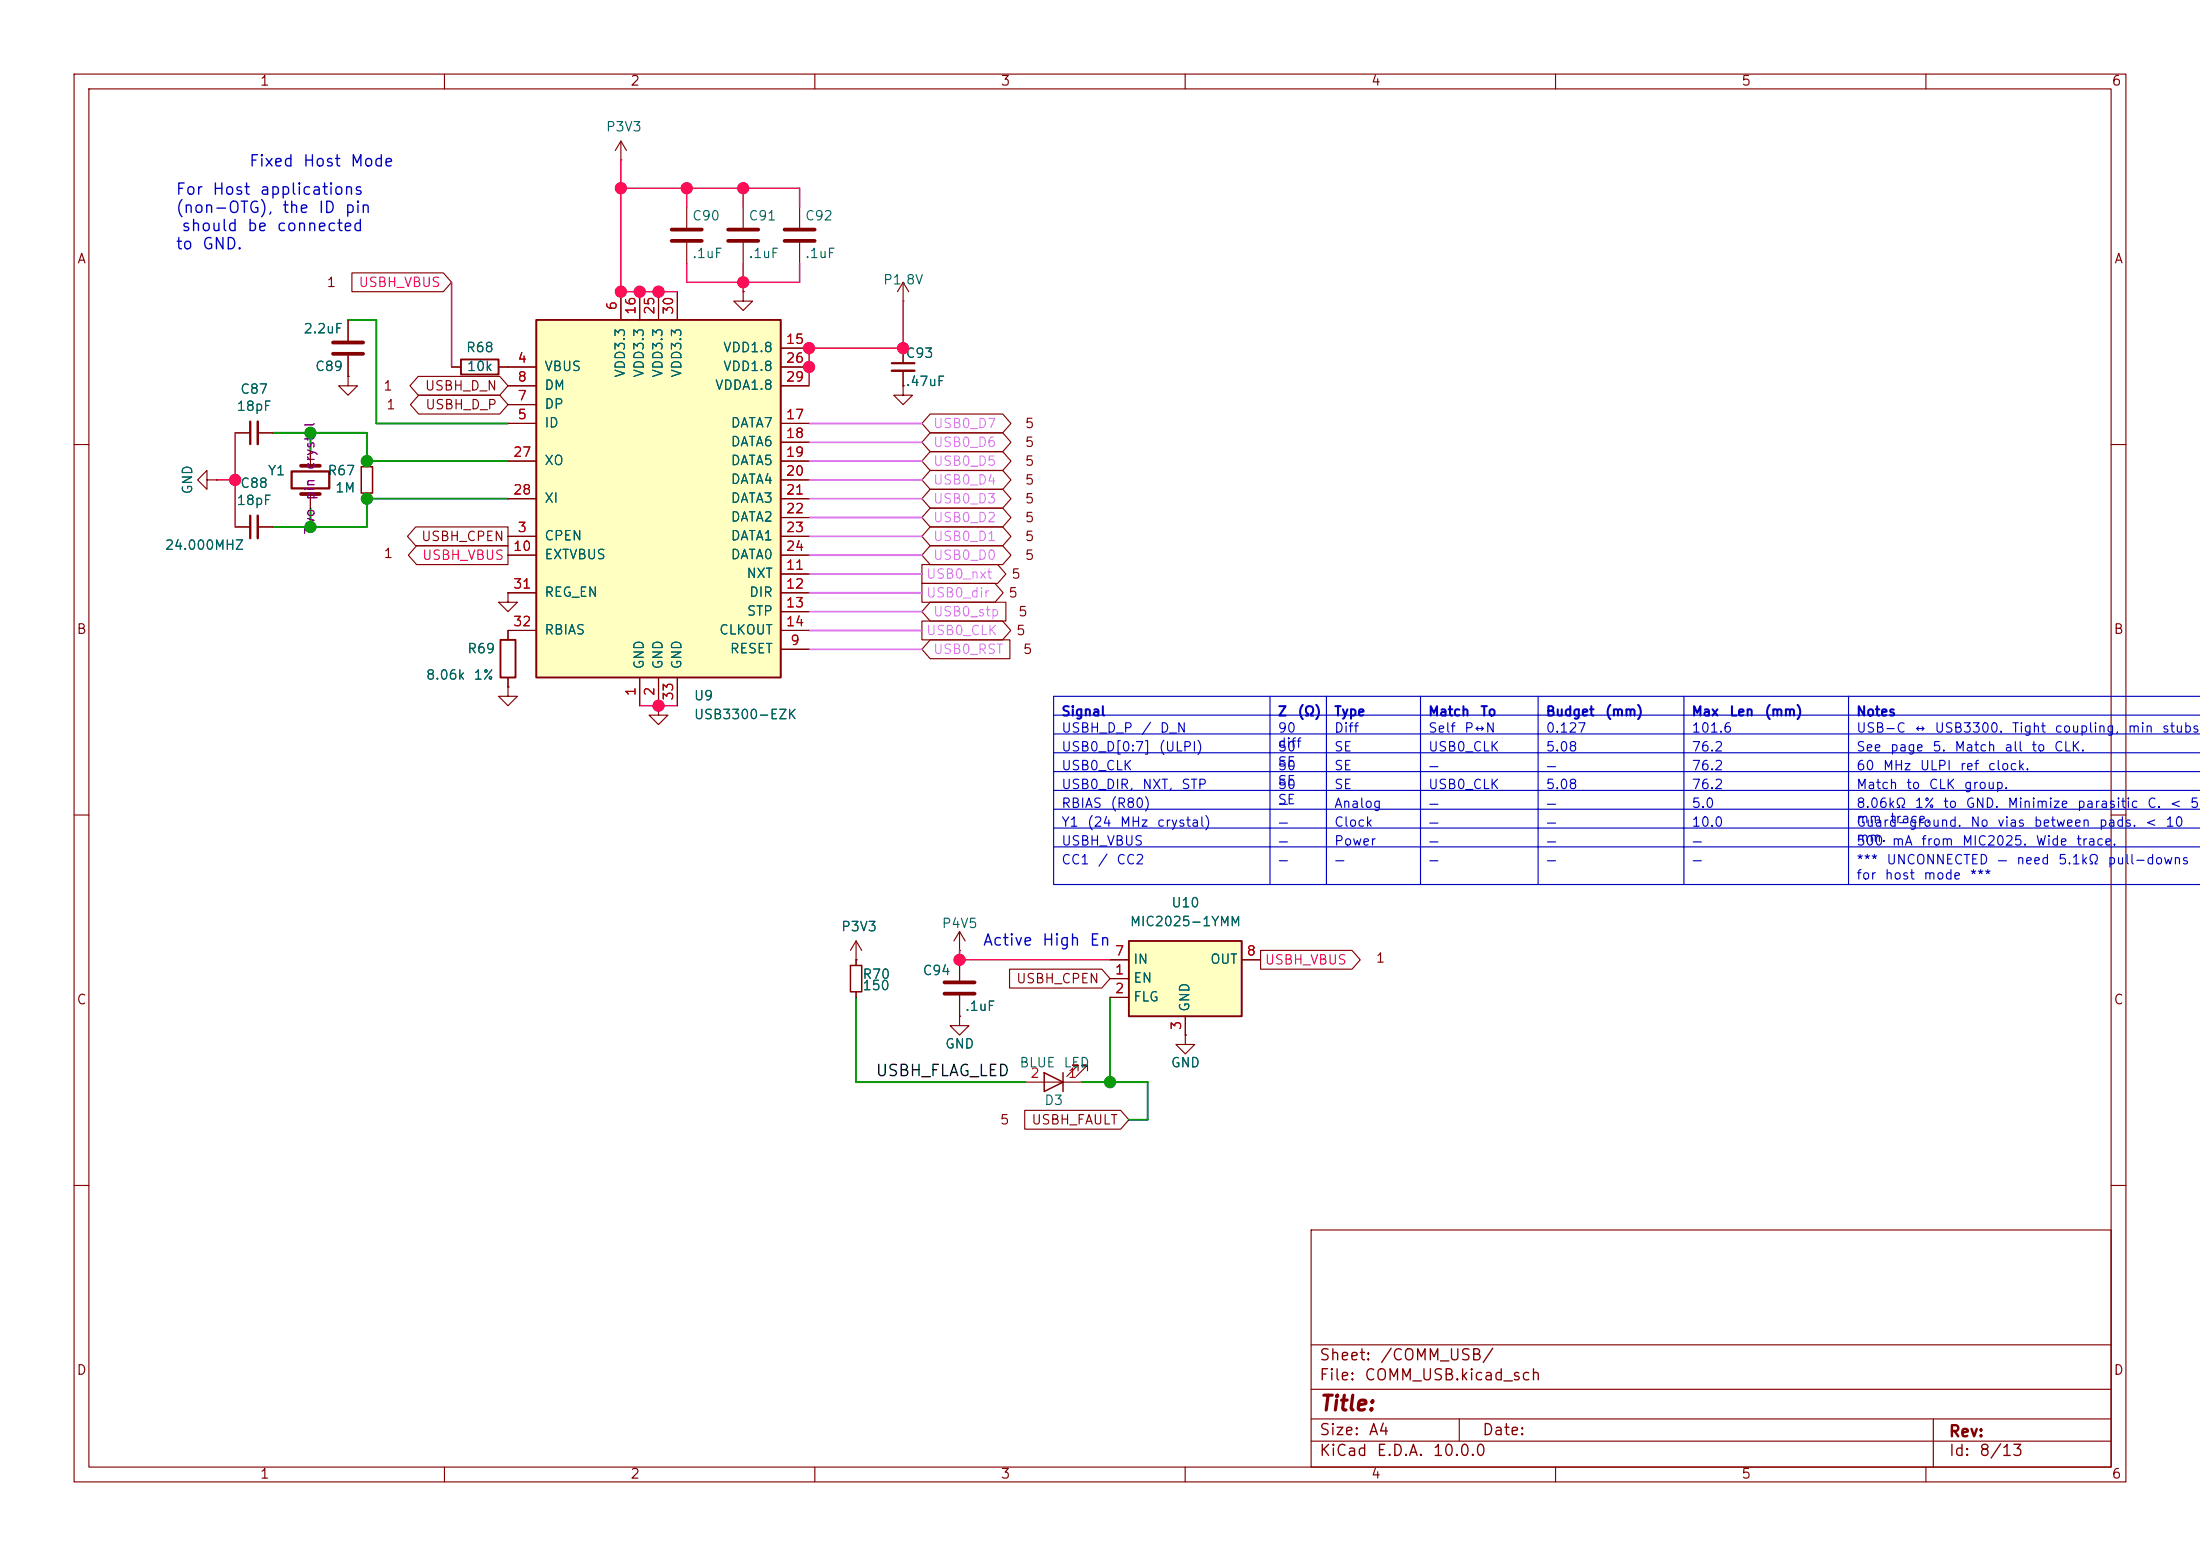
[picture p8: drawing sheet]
<svg xmlns="http://www.w3.org/2000/svg" width="297mm" height="210mm" viewBox="0 0 297 210" stroke-linecap="round" stroke-linejoin="round" font-family="sans-serif">
<g fill="none" stroke="#840000" stroke-width=".15">
<path d="M10 10h277v190h-277zM12 12h273v186h-273zM60 10v2M83.8 19.1l-.7 1.2M83.8 19.1l.8 1.2M83.8 19.1v2.5M110 10v2M160 10v2M210 10v2M260 10v2M83.8 21.6h.1M92.7 27.9v2.8"/>
<path d="M92.7 32.8v2.8M100.3 39.4v1.2h1.3l-1.3 1.3-1.2-1.3h1.2M100.3 39.4h.1M100.3 27.9v2.8M100.3 32.8v2.8M107.9 27.9v2.8M107.9 32.8v2.8M121.9 38.1v2.5M121.9 38.1l-.7 1.3M121.9 38.1l.8 1.3M31.7 58.4h2.1M34.8 58.4h2"/>
<path d="M47 43.2v2.8M47 48v2.8M61 49.5h1.2M67.3 49.5h1.3M121.9 52.1v1.2h1.3l-1.3 1.3-1.3-1.3h1.3M121.9 52.1h.1M121.9 40.6h.1M121.9 47v2M121.9 50v2.1M10 60h2M27.9 64.8v1.2l-1.2-1.2 1.2-1.3v1.3h1.3M29.2 64.8h.1"/>
<path d="M31.7 71.1h2.1M34.8 71.1h2M41.9 61v1.9M41.9 66.7v1.9M49.5 62.2v.8M49.5 66.5v.8M285 60h2M68.6 80v1.3h1.2l-1.2 1.3-1.3-1.3h1.3M68.6 80h.1M68.6 85.1v1.3M68.6 91.4v1.3M88.9 95.3v1.2h1.3l-1.3 1.3-1.3-1.3h1.3"/>
<path d="M88.9 95.3h.1M10 110h2M285 110h2M115.6 129.5h.1M115.6 127l-.8 1.3M115.6 127l.7 1.3M115.6 127v3.3M115.6 133.9v.7M129.5 128.3h.1M129.5 137.2v1.2h1.3l-1.3 1.3-1.2-1.3h1.2M129.5 137.2h.1M129.5 125.7l-.7 1.3"/>
<path d="M129.5 125.7l.8 1.3M129.5 125.7v2.6M129.5 129.5v2.8M129.5 134.4v2.8M138.4 146.1h7.6M145.5 144.5v-.7h-.7h.7l-1.5 1.5M146.8 144.5v-.7h-.8h.8l-1.5 1.5M10 160h2M177 166h108v32h-108zM285 160h2M60 198v2M110 198v2"/>
<path d="M160 198v2M177 194.5h108M177 191.5h108M177 187.5h108M177 181.5h108M197 191.5v3M210 198v2M260 198v2M261 191.5v6.5"/>
</g>
<path d="M90.7 31h4M90.7 32.5h4M98.3 31h4.1M98.3 32.5h4.1M105.9 31h4.1M105.9 32.5h4.1M45 47.8h4M45 46.2h4M40.6 62.9h2.6M40.6 66.7h2.6M127.5 132.6h4.1M127.5 134.1h4.1" fill="none" stroke="#840000" stroke-width=".51"/>
<path d="M62.2 48.5h5.1v2h-5.1zM67.6 86.4h2v5h-2z" fill="none" stroke="#840000" stroke-width=".25"/>
<path d="M33.8 56.9v3M120.4 49h3M33.8 69.6v3M39.4 63.6h5v2.3h-5z" fill="none" stroke="#840000" stroke-width=".3"/>
<path d="M34.8 56.9v3M120.4 50h3M34.8 69.6v3" fill="none" stroke="#840000" stroke-width=".33"/>
<path d="M48.8 63h1.5v3.5h-1.5zM114.8 130.3h1.5v3.6h-1.5zM141 144.8l2.5 1.3-2.5 1.2zM143.5 144.8v2.5" fill="none" stroke="#840000" stroke-width=".2"/>
<path d="M152.4 127h15.2v10.2h-15.2z" fill="#ffffc2"/>
<path d="M152.4 127h15.2v10.2h-15.2z" fill="none" stroke="#840000" stroke-width=".25"/>
<path d="M149.9 132.1h2.5M149.9 134.6h2.5M149.9 129.5h2.5M160 139.7v1.3h1.3l-1.3 1.2-1.3-1.2h1.3M160 139.7h.1M160 137.2v2.5M167.6 129.5h2.6" fill="none" stroke="#840000" stroke-width=".15"/>
<path d="M72.4 43.2h33v48.2h-33z" fill="#ffffc2"/>
<path d="M72.4 43.2h33v48.2h-33z" fill="none" stroke="#840000" stroke-width=".25"/>
<g fill="none" stroke="#840000" stroke-width=".15">
<path d="M47.5 36.8h12.3l1.2 1.3-1.2 1.3h-12.3zM83.8 39.4v3.8M86.4 39.4v3.8M88.9 39.4v3.8M91.4 39.4v3.8M100.3 39.4h.1M31.7 58.4h2.1M34.8 58.4h2M47 50.8v1.3h1.3l-1.3 1.2-1.3-1.2h1.3M47 50.8h.1M47 43.2v2.8M47 48v2.8"/>
<path d="M56.5 50.8h11l1.1 1.3-1.1 1.2h-11l-1.2-1.2zM56.5 53.3h11l1.1 1.3-1.1 1.3h-11l-1.1-1.3zM61 49.5h1.2M67.3 49.5h5.1M68.6 57.2h3.8M68.6 54.6h3.8M68.6 52.1h3.8M105.4 49.5h3.8M105.4 57.2h3.8M105.4 52.1h3.8M105.4 47h3.8M105.4 59.7h3.8"/>
<path d="M121.9 52.1h.1M121.9 47v2M121.9 50v2.1M125.6 55.9h9.8l1.1 1.3-1.1 1.2h-9.8l-1.1-1.2zM125.6 58.4h9.8l1.1 1.3-1.1 1.3h-9.8l-1.1-1.3zM29.2 64.8h.1M31.7 71.1h2.1M34.8 71.1h2M41.9 61v1.2M41.9 67.3v1.3M49.5 62.2v.8M49.5 66.5v.8"/>
<path d="M56.1 71.1h12.5v2.6h-12.5l-1.1-1.3zM56.2 73.7h12.4v2.5h-12.4l-1.1-1.3zM68.6 72.4h3.8M68.6 74.9h3.8M68.6 62.2h3.8M68.6 67.3h3.8M105.4 72.4h3.8M105.4 74.9h3.8M105.4 77.5h3.8M105.4 62.2h3.8M105.4 64.8h3.8M105.4 67.3h3.8"/>
<path d="M105.4 69.9h3.8M124.5 78.7h9.8l1.1 1.3-1.1 1.3h-9.8zM124.5 76.2h10.2l1.1 1.3-1.1 1.2h-10.2zM125.6 68.6h9.8l1.1 1.3-1.1 1.2h-9.8l-1.1-1.2zM125.6 66h9.8l1.1 1.3-1.1 1.3h-9.8l-1.1-1.3zM125.6 63.5h9.8l1.1 1.3-1.1 1.2h-9.8l-1.1-1.2zM125.6 71.1h9.8l1.1 1.3-1.1 1.3h-9.8l-1.1-1.3zM125.6 61h9.8l1.1 1.2-1.1 1.3h-9.8l-1.1-1.3zM125.6 73.7h9.8l1.1 1.2-1.1 1.3h-9.8l-1.1-1.3zM68.6 92.7v1.3h1.2l-1.2 1.3-1.3-1.3h1.3M68.6 92.7h.1M68.6 80h.1"/>
<path d="M68.6 80h3.8M68.6 91.4v1.3M72.4 85.1h-3.8v1.3M86.4 91.4v3.9M88.9 95.3h.1M88.9 91.4v3.9M91.4 91.4v3.9M105.4 87.6h3.8M105.4 80h3.8M105.4 82.6h3.8M105.4 85.1h3.8M124.5 83.8h10.8l1.2 1.3-1.2 1.3h-10.8z"/>
<path d="M125.6 81.3h10.2v2.5h-10.2l-1.1-1.2zM125.6 86.4h10.7v2.5h-10.7l-1.1-1.3zM115.6 129.5h.1M115.6 129.5v.8M115.6 133.9v.7M129.5 137.2h.1M129.5 129.5v2.8M129.5 134.4v2.8M136.3 130.8h12.4l1.2 1.3-1.2 1.3h-12.4zM149.9 132.1h2.5M149.9 134.6h2.5M149.9 129.5h2.5"/>
<path d="M160 139.7h.1M160 137.2v2.5M167.6 129.5h2.6M170.2 128.3h12.3l1.1 1.2-1.1 1.3h-12.3zM138.3 149.9h13l1.1 1.2-1.1 1.3h-13z"/>
</g>
<g fill="none" stroke="#0000c2" stroke-width=".15">
<path d="M142.2 96.5h154.9M142.2 99.1h154.9M171.4 94v25.4M179.1 94v25.4M191.8 94v25.4M207.6 94v25.4M227.3 94v25.4M249.6 94v25.4M297.1 94h-154.9v25.4h154.9M142.2 101.6h154.9M142.2 104.1h154.9M142.2 106.7h154.9"/>
<path d="M142.2 109.2h154.9M142.2 111.8h154.9M142.2 114.3h154.9"/>
</g>
<path d="M61 38.1v11.4M83.8 25.4h24.1v2.5M83.8 21.6v17.8h7.6M92.7 35.6v2.5h15.2v-2.5M92.7 25.4v2.5M100.3 25.4v2.5M100.3 35.6v3.8M31.7 58.4v12.7M121.9 40.6v6.4h-12.7v5.1M29.2 64.8h2.5M86.4 95.3h5M129.5 128.3v1.2h20.4" fill="none" stroke="#ff0955" stroke-width=".2"/>
<path d="M36.8 58.4h12.7v3.8h19.1M41.9 58.4v2.6M47 43.2h3.8v14h17.8M41.9 68.6v2.5M68.6 67.3h-19.1v3.8h-12.7M115.6 134.6v11.5h22.8M149.9 134.6v11.5M146 146.1h8.9v5h-2.5" fill="none" stroke="#009600" stroke-width=".25"/>
<g fill="none" stroke="#da78ff" stroke-width=".25">
<path d="M109.2 57.2h15.3M109.2 59.7h15.3M109.2 64.8h15.3M109.2 62.2h15.3M109.2 74.9h15.3M109.2 67.3h15.3M109.2 72.4h15.3M109.2 77.5h15.3M109.2 69.9h15.3M109.2 80h15.3M109.2 87.6h15.3M109.2 85.1h15.3"/>
<path d="M109.2 82.6h15.3"/>
</g>
<g fill="#ff0955" stroke="#ff0955" stroke-width=".14">
<circle cx="83.8" cy="25.4" r=".76"/>
<circle cx="92.7" cy="25.4" r=".76"/>
<circle cx="100.3" cy="25.4" r=".76"/>
<circle cx="86.4" cy="39.4" r=".76"/>
<circle cx="83.8" cy="39.4" r=".76"/>
<circle cx="100.3" cy="38.1" r=".76"/>
<circle cx="88.9" cy="39.4" r=".76"/>
<circle cx="88.9" cy="95.2" r=".76"/>
<circle cx="129.5" cy="129.5" r=".76"/>
<circle cx="109.2" cy="49.5" r=".76"/>
<circle cx="109.2" cy="47" r=".76"/>
<circle cx="121.9" cy="47" r=".76"/>
<circle cx="31.7" cy="64.8" r=".76"/>
</g>
<g fill="#009600" stroke="#009600" stroke-width=".14">
<circle cx="149.9" cy="146" r=".76"/>
<circle cx="41.9" cy="58.4" r=".76"/>
<circle cx="41.9" cy="71.1" r=".76"/>
<circle cx="49.5" cy="67.3" r=".76"/>
<circle cx="49.5" cy="62.2" r=".76"/>
</g>
<text font-size="2" fill="#840000" x="178" y="190.9">Title:</text>
<g font-size="1.5" fill="#0000c2">
<text x="33.5" y="22.9">Fixed</text>
<text x="40.8" y="22.9">Host</text>
<text x="47.2" y="22.9">Mode</text>
<text x="23.6" y="26.7">For</text>
<text x="23.6" y="29.1">(non-OTG),</text>
<text x="28.6" y="26.7">Host</text>
<text x="35" y="26.7">applications</text>
<text x="38" y="29.1">the</text>
<text x="42.9" y="29.1">ID</text>
<text x="46.4" y="29.1">pin</text>
<text x="23.6" y="34">to</text>
<text x="24.4" y="31.6">should</text>
<text x="27.2" y="34">GND.</text>
<text x="33.2" y="31.6">be</text>
<text x="37.2" y="31.6">connected</text>
<text x="132.6" y="128">Active</text>
<text x="140.6" y="128">High</text>
<text x="147" y="128">En</text>
</g>
<text font-size="1.5" fill="#0f0f0f" x="118.1" y="145.6">USBH_FLAG_LED</text>
<g font-size="1.5" fill="#840000">
<text x="178" y="184">Sheet:</text>
<text x="186.2" y="184">/COMM_USB/</text>
<text x="178" y="186.7">File:</text>
<text x="184.1" y="186.7">COMM_USB.kicad_sch</text>
<text x="178" y="196.9">KiCad</text>
<text x="178" y="194.1">Size:</text>
<text x="184.7" y="194.1">A4</text>
<text x="185.7" y="196.9">E.D.A.</text>
<text x="193.3" y="196.9">10.0.0</text>
<text x="200" y="194.1">Date:</text>
<text x="263" y="194.3">Rev:</text>
<text x="263" y="196.9">Id:</text>
<text x="267.1" y="196.9">8/13</text>
</g>
<g font-size="1.3" fill="#840000">
<text x="35" y="11.9">1</text>
<text x="85" y="11.9">2</text>
<text x="135" y="11.9">3</text>
<text x="185" y="11.9">4</text>
<text x="235" y="11.9">5</text>
<text x="285" y="11.9">6</text>
<text x="10.3" y="35.9">A</text>
<text x="285.3" y="35.9">A</text>
<text x="44" y="39.1">1</text>
<text x="51.7" y="53">1</text>
<text x="57.3" y="53">USBH_D_N</text>
<text x="52.1" y="55.6">1</text>
<text x="57.3" y="55.6">USBH_D_P</text>
<text x="138.3" y="58.1">5</text>
<text x="138.3" y="60.6">5</text>
<text x="138.3" y="65.7">5</text>
<text x="138.3" y="63.2">5</text>
<text x="138.3" y="70.8">5</text>
<text x="138.3" y="68.3">5</text>
<text x="51.7" y="75.6">1</text>
<text x="56.8" y="73.3">USBH_CPEN</text>
<text x="138.3" y="73.3">5</text>
<text x="138.3" y="75.9">5</text>
<text x="136" y="81">5</text>
<text x="136.4" y="78.4">5</text>
<text x="137.4" y="83.5">5</text>
<text x="10.3" y="85.9">B</text>
<text x="137.1" y="86">5</text>
<text x="138" y="88.6">5</text>
<text x="285.3" y="85.9">B</text>
<text x="185.6" y="130.2">1</text>
<text x="10.3" y="135.9">C</text>
<text x="137.1" y="133">USBH_CPEN</text>
<text x="285.3" y="135.9">C</text>
<text x="134.9" y="152.1">5</text>
<text x="139.2" y="152.1">USBH_FAULT</text>
<text x="10.3" y="185.9">D</text>
<text x="285.3" y="185.9">D</text>
<text x="35" y="199.9">1</text>
<text x="85" y="199.9">2</text>
<text x="135" y="199.9">3</text>
<text x="185" y="199.9">4</text>
<text x="235" y="199.9">5</text>
<text x="285" y="199.9">6</text>
</g>
<g font-size="1.3" fill="#006464">
<text x="81.7" y="18.1">P3V3</text>
<text x="93.4" y="35.2">.1uF</text>
<text x="93.4" y="30.1">C90</text>
<text x="101" y="35.2">.1uF</text>
<text x="101" y="30.1">C91</text>
<text x="108.6" y="35.2">.1uF</text>
<text x="108.6" y="30.1">C92</text>
<text x="119.1" y="38.7">P1.8V</text>
<text x="40.9" y="45.3">2.2uF</text>
<text x="62.8" y="47.9">R68</text>
<text x="97.5" y="47.9">VDD1.8</text>
<text x="32.3" y="53.5">C87</text>
<text x="42.5" y="50.4">C89</text>
<text x="62.9" y="50.4">10k</text>
<text x="73.4" y="50.4">VBUS</text>
<text x="73.4" y="52.9">DM</text>
<text x="84.7" y="51.1" transform="rotate(-90 84.7 51.1)">VDD3.3</text>
<text x="87.2" y="51.1" transform="rotate(-90 87.2 51.1)">VDD3.3</text>
<text x="89.8" y="51.1" transform="rotate(-90 89.8 51.1)">VDD3.3</text>
<text x="92.3" y="51.1" transform="rotate(-90 92.3 51.1)">VDD3.3</text>
<text x="96.4" y="52.9">VDDA1.8</text>
<text x="97.5" y="50.4">VDD1.8</text>
<text x="122.2" y="48.6">C93</text>
<text x="122.2" y="52.4">.47uF</text>
<text x="31.9" y="55.8">18pF</text>
<text x="73.4" y="58">ID</text>
<text x="73.4" y="55.5">DP</text>
<text x="98.6" y="58">DATA7</text>
<text x="36.1" y="64.5">Y1</text>
<text x="44.1" y="64.5">R67</text>
<text x="73.4" y="63.1">XO</text>
<text x="98.6" y="60.6">DATA6</text>
<text x="98.6" y="63.1">DATA5</text>
<text x="98.6" y="65.6">DATA4</text>
<text x="26.3" y="66.8" transform="rotate(-90 26.3 66.8)">GND</text>
<text x="31.9" y="68.5">18pF</text>
<text x="32.3" y="66.2">C88</text>
<text x="45.2" y="66.8">1M</text>
<text x="73.4" y="68.2">XI</text>
<text x="98.6" y="68.2">DATA3</text>
<text x="98.6" y="70.7">DATA2</text>
<text x="22.2" y="74.5">24.000MHZ</text>
<text x="73.4" y="73.3">CPEN</text>
<text x="73.4" y="75.8">EXTVBUS</text>
<text x="98.6" y="73.3">DATA1</text>
<text x="98.6" y="75.8">DATA0</text>
<text x="73.4" y="80.9">REG_EN</text>
<text x="100.7" y="78.3">NXT</text>
<text x="100.7" y="83.4">STP</text>
<text x="101" y="80.9">DIR</text>
<text x="63" y="88.5">R69</text>
<text x="73.4" y="86">RBIAS</text>
<text x="97" y="86">CLKOUT</text>
<text x="98.4" y="88.5">RESET</text>
<text x="57.4" y="92">8.06k</text>
<text x="63.8" y="92">1%</text>
<text x="87.2" y="90.4" transform="rotate(-90 87.2 90.4)">GND</text>
<text x="89.8" y="90.4" transform="rotate(-90 89.8 90.4)">GND</text>
<text x="92.3" y="90.4" transform="rotate(-90 92.3 90.4)">GND</text>
<text x="93.6" y="94.8">U9</text>
<text x="93.6" y="97.4">USB3300-EZK</text>
<text x="127" y="125.6">P4V5</text>
<text x="152.4" y="125.3">MIC2025-1YMM</text>
<text x="158" y="122.8">U10</text>
<text x="113.5" y="126">P3V3</text>
<text x="124.5" y="131.9">C94</text>
<text x="152.9" y="130.4">IN</text>
<text x="163.3" y="130.4">OUT</text>
<text x="116.3" y="134">150</text>
<text x="116.3" y="132.4">R70</text>
<text x="130.2" y="136.8">.1uF</text>
<text x="152.9" y="132.9">EN</text>
<text x="152.9" y="135.5">FLG</text>
<text x="160.9" y="136.7" transform="rotate(-90 160.9 136.7)">GND</text>
<text x="127.5" y="141.8">GND</text>
<text x="137.5" y="144.4">BLUE</text>
<text x="140.9" y="149.5">D3</text>
<text x="143.5" y="144.4">LED</text>
<text x="158" y="144.4">GND</text>
</g>
<g font-size="1.3" fill="#ff0955">
<text x="48.3" y="39.1">USBH_VBUS</text>
<text x="56.9" y="75.9">USBH_VBUS</text>
<text x="170.7" y="130.5">USBH_VBUS</text>
</g>
<g font-size="1.3" fill="#a90000">
<text x="83.6" y="42" transform="rotate(-90 83.6 42)">6</text>
<text x="86.1" y="42.6" transform="rotate(-90 86.1 42.6)">16</text>
<text x="88.6" y="42.6" transform="rotate(-90 88.6 42.6)">25</text>
<text x="91.2" y="42.6" transform="rotate(-90 91.2 42.6)">30</text>
<text x="106" y="46.7">15</text>
<text x="69.8" y="49.3">4</text>
<text x="69.8" y="51.8">8</text>
<text x="106" y="49.3">26</text>
<text x="106" y="51.8">29</text>
<text x="69.8" y="56.9">5</text>
<text x="69.8" y="54.4">7</text>
<text x="106" y="56.9">17</text>
<text x="106" y="59.4">18</text>
<text x="69.2" y="62">27</text>
<text x="106" y="62">19</text>
<text x="106" y="64.5">20</text>
<text x="69.2" y="67.1">28</text>
<text x="106" y="67.1">21</text>
<text x="106" y="69.6">22</text>
<text x="69.2" y="74.7">10</text>
<text x="69.8" y="72.1">3</text>
<text x="106" y="77.2">11</text>
<text x="106" y="72.1">23</text>
<text x="106" y="74.7">24</text>
<text x="69.2" y="79.8">31</text>
<text x="106" y="79.8">12</text>
<text x="106" y="82.3">13</text>
<text x="69.2" y="84.8">32</text>
<text x="106" y="84.8">14</text>
<text x="106.6" y="87.4">9</text>
<text x="86.1" y="94.1" transform="rotate(-90 86.1 94.1)">1</text>
<text x="88.6" y="94.1" transform="rotate(-90 88.6 94.1)">2</text>
<text x="91.2" y="94.7" transform="rotate(-90 91.2 94.7)">33</text>
<text x="150.4" y="131.8">1</text>
<text x="150.4" y="129.3">7</text>
<text x="168.2" y="129.3">8</text>
<text x="150.4" y="134.4">2</text>
<text x="159.8" y="139.1" transform="rotate(-90 159.8 139.1)">3</text>
<text x="139" y="145.8">2</text>
<text x="144.1" y="145.8">1</text>
</g>
<g font-size="1.3" fill="#da78ff">
<text x="125.9" y="58.1">USB0_D7</text>
<text x="125.9" y="60.6">USB0_D6</text>
<text x="125.9" y="65.7">USB0_D4</text>
<text x="125.9" y="63.2">USB0_D5</text>
<text x="125.9" y="70.8">USB0_D2</text>
<text x="125.9" y="68.3">USB0_D3</text>
<text x="125.9" y="73.3">USB0_D1</text>
<text x="125.9" y="75.9">USB0_D0</text>
<text x="124.9" y="81">USB0_dir</text>
<text x="124.9" y="78.4">USB0_nxt</text>
<text x="125.9" y="83.5">USB0_stp</text>
<text x="124.9" y="86">USB0_CLK</text>
<text x="125.9" y="88.6">USB0_RST</text>
</g>
<g font-size="1.3" fill="#840084">
<text x="42.8" y="63.5" transform="rotate(-90 42.8 63.5)">crystal</text>
<text x="42.8" y="67.6" transform="rotate(-90 42.8 67.6)">pin</text>
<text x="42.8" y="72.2" transform="rotate(-90 42.8 72.2)">Two</text>
</g>
<g font-size="1.3" fill="#0000c2">
<text x="143.2" y="97">Signal</text>
<text x="143.2" y="99.2">USBH_D_P</text>
<text x="143.2" y="101.7">USB0_D[0:7]</text>
<text x="154" y="99.2">/</text>
<text x="156.3" y="101.7">(ULPI)</text>
<text x="156.5" y="99.2">D_N</text>
<text x="172.4" y="97">Z</text>
<text x="172.4" y="99.2">90</text>
<text x="172.4" y="101.2">diff</text>
<text x="172.4" y="101.7">50</text>
<text x="175.1" y="97">(Ω)</text>
<text x="180" y="97">Type</text>
<text x="180" y="99.2">Diff</text>
<text x="180" y="101.7">SE</text>
<text x="192.7" y="97">Match</text>
<text x="192.7" y="99.2">Self</text>
<text x="192.7" y="101.7">USB0_CLK</text>
<text x="197.6" y="99.2">P↔N</text>
<text x="199.8" y="97">To</text>
<text x="208.6" y="97">Budget</text>
<text x="208.6" y="99.2">0.127</text>
<text x="208.6" y="101.7">5.08</text>
<text x="216.6" y="97">(mm)</text>
<text x="228.3" y="97">Max</text>
<text x="228.3" y="99.2">101.6</text>
<text x="228.3" y="101.7">76.2</text>
<text x="233.4" y="97">Len</text>
<text x="238.1" y="97">(mm)</text>
<text x="250.5" y="97">Notes</text>
<text x="250.5" y="99.2">USB-C</text>
<text x="250.5" y="101.7">See</text>
<text x="255.1" y="101.7">page</text>
<text x="258.3" y="99.2">↔</text>
<text x="260.8" y="101.7">5.</text>
<text x="261.1" y="99.2">USB3300.</text>
<text x="263.8" y="101.7">Match</text>
<text x="270.5" y="101.7">all</text>
<text x="271.5" y="99.2">Tight</text>
<text x="274.1" y="101.7">to</text>
<text x="277.2" y="101.7">CLK.</text>
<text x="277.3" y="99.2">coupling,</text>
<text x="287.1" y="99.2">min</text>
<text x="291.8" y="99.2">stubs.</text>
<text x="143.2" y="104.3">USB0_CLK</text>
<text x="143.2" y="106.8">USB0_DIR,</text>
<text x="154.1" y="106.8">NXT,</text>
<text x="159.4" y="106.8">STP</text>
<text x="172.4" y="103.8">SE</text>
<text x="172.4" y="104.3">50</text>
<text x="172.4" y="106.3">SE</text>
<text x="172.4" y="106.8">50</text>
<text x="180" y="104.3">SE</text>
<text x="180" y="106.8">SE</text>
<text x="192.7" y="104.3">—</text>
<text x="192.7" y="106.8">USB0_CLK</text>
<text x="208.6" y="104.3">—</text>
<text x="208.6" y="106.8">5.08</text>
<text x="228.3" y="104.3">76.2</text>
<text x="228.3" y="106.8">76.2</text>
<text x="250.5" y="104.3">60</text>
<text x="250.5" y="106.8">Match</text>
<text x="254.1" y="104.3">MHz</text>
<text x="257.2" y="106.8">to</text>
<text x="259.1" y="104.3">ULPI</text>
<text x="260.3" y="106.8">CLK</text>
<text x="264.5" y="104.3">ref</text>
<text x="265" y="106.8">group.</text>
<text x="268.3" y="104.3">clock.</text>
<text x="143.2" y="109.4">RBIAS</text>
<text x="143.2" y="111.9">Y1</text>
<text x="146.7" y="111.9">(24</text>
<text x="149.8" y="109.4">(R80)</text>
<text x="151.1" y="111.9">MHz</text>
<text x="156.1" y="111.9">crystal)</text>
<text x="172.4" y="108.9">SE</text>
<text x="172.4" y="109.4">—</text>
<text x="172.4" y="111.9">—</text>
<text x="180" y="109.4">Analog</text>
<text x="180" y="111.9">Clock</text>
<text x="192.7" y="109.4">—</text>
<text x="192.7" y="111.9">—</text>
<text x="208.6" y="109.4">—</text>
<text x="208.6" y="111.9">—</text>
<text x="228.3" y="109.4">5.0</text>
<text x="228.3" y="111.9">10.0</text>
<text x="250.5" y="109.4">8.06kΩ</text>
<text x="250.5" y="111.4">mm</text>
<text x="250.5" y="111.9">Guard-ground.</text>
<text x="250.5" y="113.9">mm.</text>
<text x="255.1" y="111.4">trace.</text>
<text x="258.4" y="109.4">1%</text>
<text x="262.2" y="109.4">to</text>
<text x="265.3" y="109.4">GND.</text>
<text x="265.9" y="111.9">No</text>
<text x="269.5" y="111.9">vias</text>
<text x="270.9" y="109.4">Minimize</text>
<text x="274.5" y="111.9">between</text>
<text x="280.3" y="109.4">parasitic</text>
<text x="283.3" y="111.9">pads.</text>
<text x="289.5" y="111.9">&lt;</text>
<text x="289.8" y="109.4">C.</text>
<text x="292.2" y="111.9">10</text>
<text x="292.8" y="109.4">&lt;</text>
<text x="295.6" y="109.4">5</text>
<text x="143.2" y="114.4">USBH_VBUS</text>
<text x="143.2" y="117">CC1</text>
<text x="148.1" y="117">/</text>
<text x="150.6" y="117">CC2</text>
<text x="172.4" y="114.4">—</text>
<text x="172.4" y="117">—</text>
<text x="180" y="114.4">Power</text>
<text x="180" y="117">—</text>
<text x="192.7" y="114.4">—</text>
<text x="192.7" y="117">—</text>
<text x="208.6" y="114.4">—</text>
<text x="208.6" y="117">—</text>
<text x="228.3" y="114.4">—</text>
<text x="228.3" y="117">—</text>
<text x="250.5" y="114.4">500</text>
<text x="250.5" y="117">***</text>
<text x="250.5" y="119">for</text>
<text x="254.3" y="119">host</text>
<text x="254.6" y="117">UNCONNECTED</text>
<text x="255.3" y="114.4">mA</text>
<text x="259.3" y="114.4">from</text>
<text x="259.6" y="119">mode</text>
<text x="264.8" y="114.4">MIC2025.</text>
<text x="265.8" y="119">***</text>
<text x="269.5" y="117">—</text>
<text x="272.1" y="117">need</text>
<text x="274.7" y="114.4">Wide</text>
<text x="277.7" y="117">5.1kΩ</text>
<text x="280.2" y="114.4">trace.</text>
<text x="284.4" y="117">pull-downs</text>
</g>
</svg>
